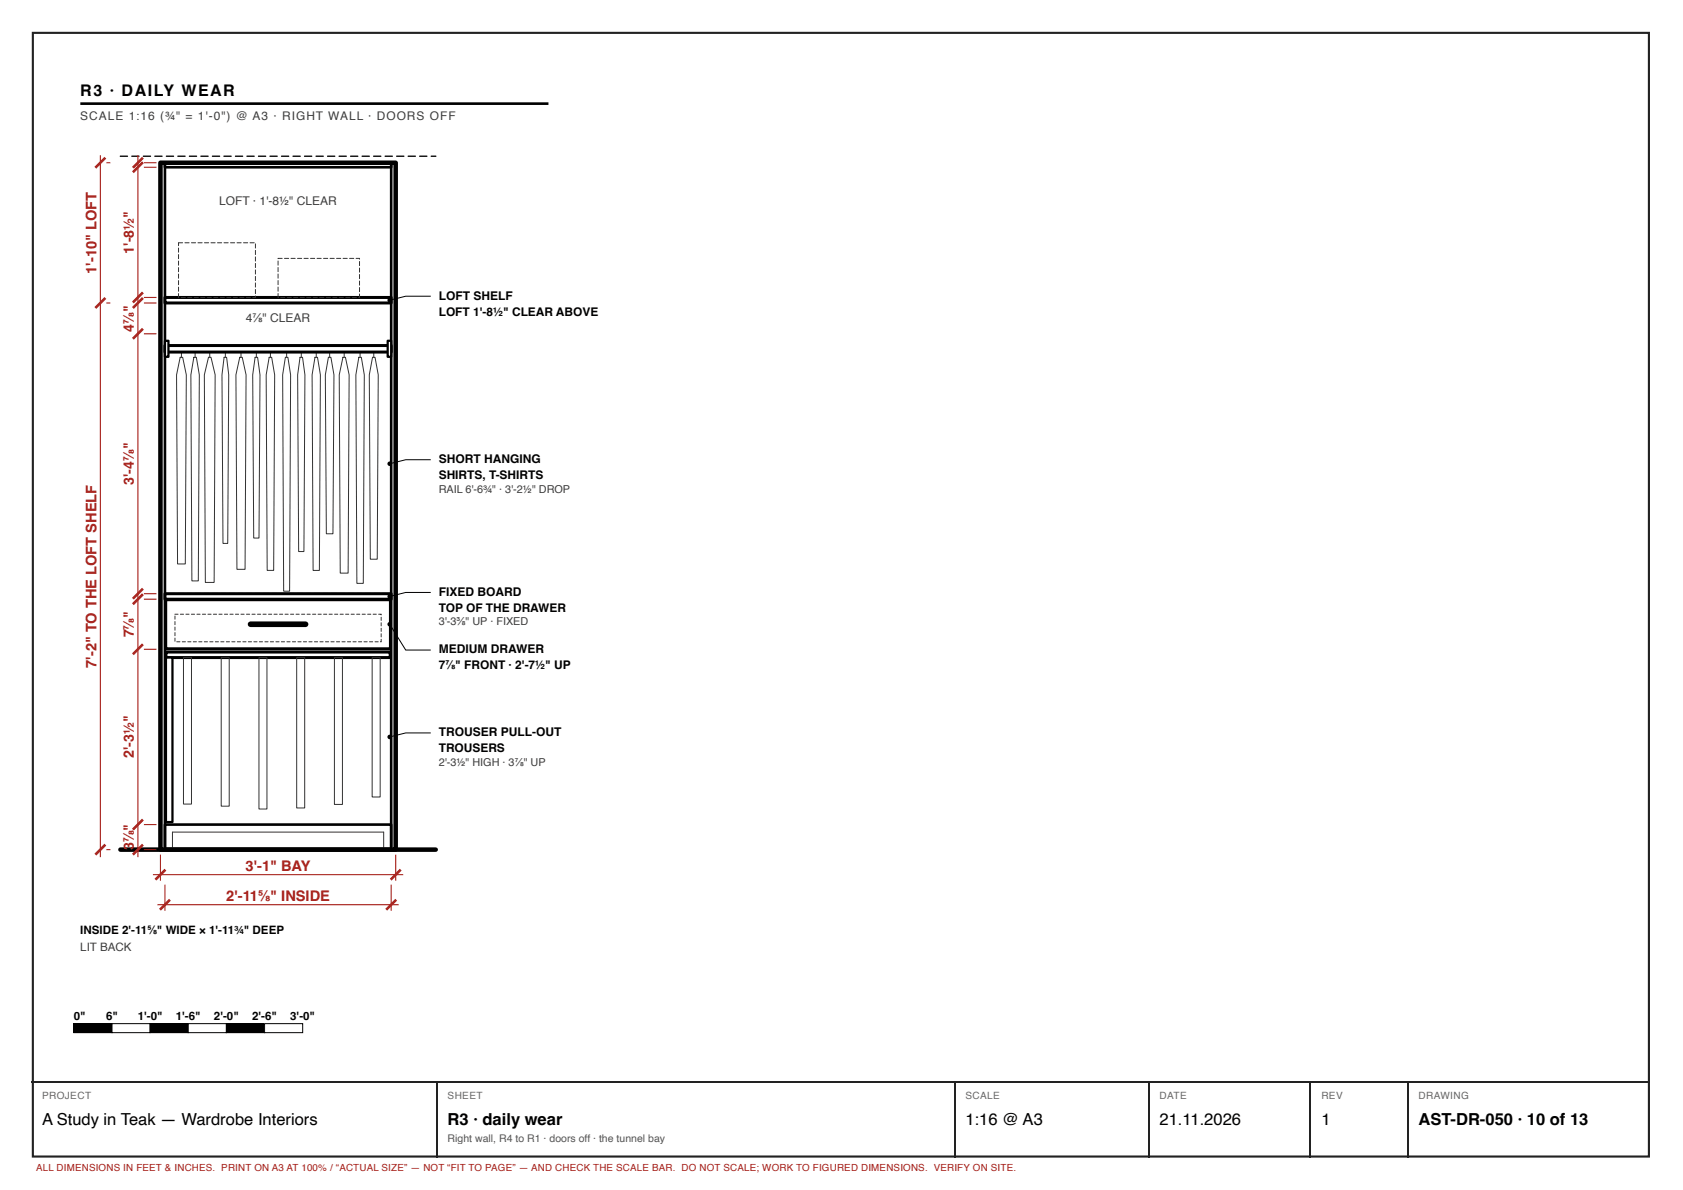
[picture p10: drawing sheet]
<svg xmlns="http://www.w3.org/2000/svg" width="420mm" height="297mm" viewBox="0 0 420 297" stroke-linecap="round" stroke-linejoin="round" font-family="sans-serif">
<path d="M8.2 8.2h403.5v280.5h-403.5z" fill="none" stroke="#222" stroke-width=".53"/>
<path d="M20.1 25.9h116.8" fill="none" stroke="#000" stroke-width=".66" stroke-linecap="butt"/>
<path d="M29.9 38.9l1.9-.1 .2 .2-.2 .2h-1.7zM32.8 38.9l1.9-.1 .2 .2-.2 .2h-1.8zM35.7 38.9l1.9-.1 .1 .2-.1 .2h-1.8zM38.6 38.9l1.8-.1 .2 .2-.2 .2h-1.7zM41.4 38.9l1.9-.1 .2 .2-.2 .2h-1.7zM44.3 38.9l1.9-.1 .2 .2-.2 .2h-1.8zM47.2 38.9l1.9-.1 .1 .2-.1 .2h-1.8zM50.1 38.9l1.8-.1 .2 .2-.2 .2h-1.7zM52.9 38.9l1.9-.1 .2 .2-.2 .2h-1.7zM55.8 38.9l1.9-.1 .2 .2-.2 .2h-1.8zM58.7 38.9l1.9-.1 .1 .2-.1 .2h-1.8zM61.6 38.9l1.8-.1 .2 .2-.2 .2h-1.7zM64.4 38.9l1.9-.1 .2 .2-.2 .2h-1.7zM67.3 38.9l1.9-.1 .2 .2-.2 .2h-1.8zM70.2 38.9l1.9-.1 .1 .2-.1 .2h-1.8zM73.1 38.9l1.8-.1 .2 .2-.2 .2h-1.7zM75.9 38.9l1.9-.1 .2 .2-.2 .2h-1.7zM78.8 38.9l1.9-.1 .2 .2-.2 .2h-1.8zM81.7 38.9l1.9-.1 .1 .2-.1 .2h-1.8zM84.6 38.9l1.8-.1 .2 .2-.2 .2h-1.7zM87.4 38.9l1.9-.1 .2 .2-.2 .2h-1.7zM90.3 38.9l1.9-.1 .2 .2-.2 .2h-1.8zM93.2 38.9l1.9-.1 .1 .2-.1 .2h-1.8zM96.1 38.9l1.8-.1 .2 .2-.2 .2h-1.7zM98.9 38.9l1.9-.1 .2 .2-.2 .2h-1.7zM101.8 38.9l1.9-.1 .2 .2-.2 .2h-1.8zM104.7 38.9l1.9-.1 .1 .2-.1 .2h-1.8zM107.6 38.9l1.2-.1 .2 .2-.2 .2h-1.1z" fill="#000"/>
<path d="M30.1 212.1h78.7" fill="none" stroke="#000" stroke-width="1.1"/>
<path d="M40.1 40.6h1.1v171.5h-1.1z" fill="#fff"/>
<path d="M40.1 40.6h1.1v171.5h-1.1z" fill="none" stroke="#000" stroke-width=".66"/>
<path d="M97.7 40.6h1.1v171.5h-1.1z" fill="#fff"/>
<path d="M97.7 40.6h1.1v171.5h-1.1z" fill="none" stroke="#000" stroke-width=".66"/>
<path d="M41.2 40.6h56.5v1.1h-56.5z" fill="#fff"/>
<path d="M41.2 40.6h56.5v1.1h-56.5zM41.2 205.8h56.5v6.3h-56.5z" fill="none" stroke="#000" stroke-width=".66"/>
<path d="M43.1 212.1v-4.4h52.7v4.4" fill="none" stroke="#333" stroke-width=".25"/>
<path d="M40.1 40.6h58.7v171.5h-58.7z" fill="none" stroke="#000" stroke-width="1.1"/>
<path d="M41.4 162.7h56v1.4h-56z" fill="#fff"/>
<path d="M41.4 162.7h56v1.4h-56z" fill="none" stroke="#000" stroke-width=".75"/>
<path d="M41.4 164.1h1.7v41.1h-1.7z" fill="#fff"/>
<path d="M41.4 164.1h1.7v41.1h-1.7z" fill="none" stroke="#000" stroke-width=".56"/>
<path d="M45.8 164.1h2v36.6h-2zM55.2 164.1h2v37.1h-2zM64.7 164.1h2v37.8h-2zM74.1 164.1h2v37.6h-2zM83.5 164.1h2v36.7h-2zM92.9 164.1h2v34.8h-2z" fill="none" stroke="#333" stroke-width=".25"/>
<path d="M41.4 149.7h56.1v12.2h-56.1z" fill="#fff"/>
<path d="M41.4 149.7h56.1v12.2h-56.1z" fill="none" stroke="#000" stroke-width=".75"/>
<path d="M62.6 155.8h13.7" fill="none" stroke="#000" stroke-width="1.4"/>
<path d="M45 153.2l.9 .1-.8 .1zM46.3 153.2l1 .1-.9 .1zM47.7 153.2l1 .1-.9 .1zM49.1 153.2l1 .1-.9 .1zM50.5 153.2l.9 .1-.8 .1zM51.8 153.2l1 .1-.9 .1zM53.2 153.2l1 .1-.9 .1zM54.6 153.2l1 .1-.9 .1zM56 153.2l.9 .1-.8 .1zM57.3 153.2l1 .1-.9 .1zM58.7 153.2l1 .1-.9 .1zM60.1 153.2l1 .1-.9 .1zM61.5 153.2l.9 .1-.8 .1zM62.8 153.2l1 .1-.9 .1zM64.2 153.2l1 .1-.9 .1zM65.6 153.2l1 .1-.9 .1zM67 153.2l.9 .1-.8 .1zM68.3 153.2l1 .1-.9 .1zM69.7 153.2l1 .1-.9 .1zM71.1 153.2l1 .1-.9 .1zM72.5 153.2l.9 .1-.8 .1zM73.8 153.2l1 .1-.9 .1zM75.2 153.2l1 .1-.9 .1zM76.6 153.2l1 .1-.9 .1zM78 153.2l.9 .1-.8 .1zM79.3 153.2l1 .1-.9 .1zM80.7 153.2l1 .1-.9 .1zM82.1 153.2l1 .1-.9 .1zM83.5 153.2l.9 .1-.8 .1zM84.8 153.2l1 .1-.9 .1zM86.2 153.2l1 .1-.9 .1zM87.6 153.2l1 .1-.9 .1zM89 153.2l.9 .1-.8 .1zM90.3 153.2l1 .1-.9 .1zM91.7 153.2l1 .1-.9 .1zM93.1 153.2l1 .1-.9 .1zM94.5 153.2h.7l.1 .3h-.2l.1-.2-.7 .1zM95.1 154l.2 .1-.1 .8zM95.1 155.4h.2l-.1 .9zM95.1 156.7l.2 .1-.1 .9zM95.1 158.1l.2 .1-.1 .9zM95.1 159.5l.2 .1-.1 .7-.3-.1 .1-.1 .2 .1zM93.6 160.1l.9 .1-.8 .1zM92.2 160.1l1 .1-.9 .1zM90.8 160.1l1 .1-.9 .1zM89.4 160.1l1 .1-.9 .1zM88.1 160.1l.9 .1-.8 .1zM86.7 160.1l1 .1-.9 .1zM85.3 160.1l1 .1-.9 .1zM83.9 160.1l1 .1-.9 .1zM82.6 160.1l.9 .1-.8 .1zM81.2 160.1l1 .1-.9 .1zM79.8 160.1l1 .1-.9 .1zM78.4 160.1l1 .1-.9 .1zM77.1 160.1l.9 .1-.8 .1zM75.7 160.1l1 .1-.9 .1zM74.3 160.1l1 .1-.9 .1zM72.9 160.1l1 .1-.9 .1zM71.6 160.1l.9 .1-.8 .1zM70.2 160.1l1 .1-.9 .1zM68.8 160.1l1 .1-.9 .1zM67.4 160.1l1 .1-.9 .1zM66.1 160.1l.9 .1-.8 .1zM64.7 160.1l1 .1-.9 .1zM63.3 160.1l1 .1-.9 .1zM61.9 160.1l1 .1-.9 .1zM60.6 160.1l.9 .1-.8 .1zM59.2 160.1l1 .1-.9 .1zM57.8 160.1l1 .1-.9 .1zM56.4 160.1l1 .1-.9 .1zM55.1 160.1l.9 .1-.8 .1zM53.7 160.1l1 .1-.9 .1zM52.3 160.1l1 .1-.9 .1zM50.9 160.1l1 .1-.9 .1zM49.6 160.1l.9 .1-.8 .1zM48.2 160.1l1 .1-.9 .1zM46.8 160.1l1 .1-.9 .1zM45.4 160.1l1 .1-.9 .1zM44.1 160.1l.9 .1-.8 .1zM43.6 159.2l.2 .1-.1 .9zM43.6 157.8l.2 .1-.1 .9zM43.6 156.4l.2 .1-.1 .9zM43.6 155.1l.2 .1-.1 .8zM43.6 153.7l.2 .1-.1 .9zM43.6 153.2l1 .1-.9 .1z" fill="#333"/>
<path d="M41.2 148.2h56.5v1.4h-56.5z" fill="#fff"/>
<path d="M41.2 148.2h56.5v1.4h-56.5z" fill="none" stroke="#000" stroke-width=".75"/>
<g fill="none" stroke="#333" stroke-width=".25">
<path d="M45 89.2h.6l.9 4.4-.2 47.2h-2l-.2-47.2zM45.3 86.4v2.8M48.4 89.2h.6l.8 4.4-.3 51.4h-1.6l-.2-51.4zM48.7 86.4v2.8M52.1 89.2h.6l1 4.4-.2 51.8h-2.2l-.3-51.8zM52.4 86.4v2.8M56 89.2h.6l.5 4.4-.2 42h-1.2l-.3-42zM56.3 86.4v2.8M59.9 89.2h.6l.9 4.4-.2 48.5h-2l-.3-48.5zM60.2 86.4v2.8M63.7 89.2h.6l.6 4.4-.2 40.7h-1.4l-.2-40.7zM64 86.4v2.8"/>
<path d="M67.2 89.2h.6l.8 4.4-.3 48.8h-1.6l-.2-48.8zM67.5 86.4v2.8M71.3 89.2h.6l.7 4.4-.3 54h-1.5l-.2-54zM71.6 86.4v2.8M74.9 89.2h.6l.6 4.4-.2 44.1h-1.3l-.3-44.1zM75.2 86.4v2.8M78.6 89.2h.7l.7 4.4-.3 48.8h-1.5l-.3-48.8zM79 86.4v2.8M82 89.2h.6l.8 4.4-.3 39.6h-1.6l-.3-39.6zM82.3 86.4v2.8M85.6 89.2h.6l1 4.4-.3 49.4h-2l-.2-49.4zM85.9 86.4v2.8"/>
<path d="M89.6 89.2h.6l.8 4.4-.3 52h-1.6l-.2-52zM89.9 86.4v2.8M93 89.2h.6l.8 4.4-.2 46h-1.7l-.3-46zM93.3 86.4v2.8"/>
</g>
<path d="M42.3 148h1.4a.19 .19 0 0 1 .2 .2 .19 .19 0 0 1-.2 .2h-1.3zM44.4 148h1.4a.19 .19 0 0 1 .2 .2 .19 .19 0 0 1-.2 .2h-1.3zM46.6 148h1.3a.19 .19 0 0 1 .2 .2 .19 .19 0 0 1-.2 .2h-1.3zM48.7 148h1.4a.19 .19 0 0 1 .1 .2 .19 .19 0 0 1-.1 .2h-1.4zM50.8 148h1.4a.19 .19 0 0 1 .2 .2 .19 .19 0 0 1-.2 .2h-1.3zM52.9 148h1.4a.19 .19 0 0 1 .2 .2 .19 .19 0 0 1-.2 .2h-1.3zM55.1 148h1.3a.19 .19 0 0 1 .2 .2 .19 .19 0 0 1-.2 .2h-1.3zM57.2 148h1.4a.19 .19 0 0 1 .1 .2 .19 .19 0 0 1-.1 .2h-1.4zM59.3 148h1.4a.19 .19 0 0 1 .2 .2 .19 .19 0 0 1-.2 .2h-1.3zM61.4 148h1.4a.19 .19 0 0 1 .2 .2 .19 .19 0 0 1-.2 .2h-1.3zM63.6 148h1.3a.19 .19 0 0 1 .2 .2 .19 .19 0 0 1-.2 .2h-1.3zM65.7 148h1.4a.19 .19 0 0 1 .1 .2 .19 .19 0 0 1-.1 .2h-1.4zM67.8 148h1.4a.19 .19 0 0 1 .2 .2 .19 .19 0 0 1-.2 .2h-1.3zM69.9 148h1.4a.19 .19 0 0 1 .2 .2 .19 .19 0 0 1-.2 .2h-1.3zM72.1 148h1.3a.19 .19 0 0 1 .2 .2 .19 .19 0 0 1-.2 .2h-1.3zM74.2 148h1.4a.19 .19 0 0 1 .1 .2 .19 .19 0 0 1-.1 .2h-1.4zM76.3 148h1.4a.19 .19 0 0 1 .2 .2 .19 .19 0 0 1-.2 .2h-1.3zM78.4 148h1.4a.19 .19 0 0 1 .2 .2 .19 .19 0 0 1-.2 .2h-1.3zM80.6 148h1.3a.19 .19 0 0 1 .2 .2 .19 .19 0 0 1-.2 .2h-1.3zM82.7 148h1.4a.19 .19 0 0 1 .1 .2 .19 .19 0 0 1-.1 .2h-1.4zM84.8 148h1.4a.19 .19 0 0 1 .2 .2 .19 .19 0 0 1-.2 .2h-1.3zM86.9 148h1.4a.19 .19 0 0 1 .2 .2 .19 .19 0 0 1-.2 .2h-1.3zM89.1 148h1.3a.19 .19 0 0 1 .2 .2 .19 .19 0 0 1-.2 .2h-1.3zM91.2 148h1.4a.19 .19 0 0 1 .1 .2 .19 .19 0 0 1-.1 .2h-1.4zM93.3 148h1.4a.19 .19 0 0 1 .2 .2 .19 .19 0 0 1-.2 .2h-1.3zM95.4 148h1a.19 .19 0 0 1 .2 .2 .19 .19 0 0 1-.2 .2h-.9z" fill="#000"/>
<path d="M41.2 86.2h56.5v1.7h-56.5z" fill="#fff"/>
<path d="M41.2 86.2h56.5v1.7h-56.5z" fill="none" stroke="#000" stroke-width=".75"/>
<path d="M41.2 85.1h.9v4h-.9z" fill="#fff"/>
<path d="M41.2 85.1h.9v4h-.9z" fill="none" stroke="#000" stroke-width=".56"/>
<path d="M96.8 85.1h.9v4h-.9z" fill="#fff"/>
<path d="M96.8 85.1h.9v4h-.9z" fill="none" stroke="#000" stroke-width=".56"/>
<path d="M41.2 74.2h56.5v1.4h-56.5z" fill="#fff"/>
<path d="M41.2 74.2h56.5v1.4h-56.5z" fill="none" stroke="#000" stroke-width=".75"/>
<g fill="#333">
<path d="M46.1 60.5l1.2 .1-1.1 .1zM47.7 60.5l1.2 .1-1.1 .1zM49.4 60.5l1.2 .1-1.2 .1zM51 60.5l1.2 .1-1.1 .1zM52.6 60.5l1.2 .1-1.1 .1zM54.2 60.5l1.2 .1-1.1 .1zM55.9 60.5l1.2 .1-1.2 .1zM57.5 60.5l1.2 .1-1.1 .1zM59.1 60.5l1.2 .1-1.1 .1zM60.7 60.5l1.2 .1-1.1 .1zM62.4 60.5l1.2 .1-1.2 .1zM63.7 60.8l.2 .1-.1 1.1zM63.7 62.4l.2 .1-.1 1.1zM63.7 64.1h.2l-.1 1.2zM63.7 65.7l.2 .1-.1 1.1zM63.7 67.3l.2 .1-.1 1.1zM63.7 68.9l.2 .1-.1 1.1zM63.7 70.6h.2l-.1 1.2zM63.7 72.2l.2 .1-.1 1.1zM63 74.2h.8l-.1-.4h.2l-.1 .6h-.7zM61.4 74.2h1.2l-1.1 .2zM59.8 74.2h1.2l-1.1 .2zM58.2 74.2h1.2l-1.1 .2zM56.5 74.2h1.3l-1.2 .2zM54.9 74.2h1.2l-1.1 .2zM53.3 74.2h1.2l-1.1 .2zM51.7 74.2h1.2l-1.1 .2zM50 74.2h1.3l-1.2 .2zM48.4 74.2h1.2l-1.1 .2zM46.8 74.2h1.2l-1.1 .2zM45.2 74.2h1.2l-1.1 .2zM44.5 73.2l.2 .1-.1 1.1-.2-.2zM44.5 71.6l.2 .1-.1 1.1zM44.5 70l.2 .1-.1 1.1zM44.5 68.3l.2 .1-.1 1.2zM44.5 66.7l.2 .1-.1 1.1zM44.5 65.1l.2 .1-.1 1.1zM44.5 63.5l.2 .1-.1 1.1zM44.5 61.8l.2 .1-.1 1.2zM44.5 60.5l1.2 .1-.1 .1-1-.1h.1l-.1 .8z"/>
<path d="M71 64.4l1.2 .1-1.1 .1zM72.6 64.4l1.2 .1-1.1 .1zM74.2 64.4l1.2 .1-1.1 .1zM75.8 64.4l1.3 .1-1.2 .1zM77.5 64.4l1.2 .1-1.1 .1zM79.1 64.4l1.2 .1-1.1 .1zM80.7 64.4l1.2 .1-1.1 .1zM82.3 64.4l1.3 .1-1.2 .1zM84 64.4l1.2 .1-1.1 .1zM85.6 64.4l1.2 .1-1.1 .1zM87.2 64.4l1.2 .1-1.1 .1zM88.8 64.4h1l.1 .3h-.3l.2-.2-.9 .1zM89.7 65.2l.2 .1-.1 1.1zM89.7 66.8l.2 .1-.1 1.1zM89.7 68.4l.2 .1-.1 1.2zM89.7 70.1l.2 .1-.1 1.1zM89.7 71.7l.2 .1-.1 1.1zM89.7 73.3l.2 .1-.1 1-.3-.2 .1-.1 .2 .1zM87.9 74.2h1.2l-1.1 .2zM86.3 74.2h1.2l-1.2 .2zM84.6 74.2h1.2l-1.1 .2zM83 74.2h1.2l-1.1 .2zM81.4 74.2h1.2l-1.1 .2zM79.8 74.2h1.2l-1.2 .2zM78.1 74.2h1.2l-1.1 .2zM76.5 74.2h1.2l-1.1 .2zM74.9 74.2h1.2l-1.1 .2zM73.3 74.2h1.2l-1.2 .2zM71.6 74.2h1.2l-1.1 .2zM70 74.2h1.2l-1.1 .2zM69.3 73.2l.3 .1-.1 1.1-.2-.2zM69.3 71.6l.3 .1-.2 1.1zM69.3 69.9l.3 .1-.2 1.2zM69.3 68.3l.3 .1-.2 1.1zM69.3 66.7l.3 .1-.2 1.1zM69.3 65.1l.3 .1-.2 1.1zM69.3 64.4l1.3 .1-.2 .1-1-.1h.2l-.2 .2z"/>
</g>
<g fill="none" stroke="#a51d17" stroke-width=".28">
<path d="M25.1 38.7v175.2M34.4 38.7v175.2M26.6 40.6h1M35.9 40.6h3.2M35.9 41.7h3.2M26.6 75.6h1M35.9 74.2h3.2M35.9 75.6h3.2M35.9 83.3h3.2M35.9 148.2h3.2M35.9 149.6h3.2M35.9 162.1h3.2"/>
<path d="M26.6 212.1h1M35.9 205.8h3.2M35.9 212.1h3.2M38.2 218.3h62.5M40.1 213.3v6.5M98.8 213.3v6.5M39.3 225.8h60.2M41.2 220.8v6.5M97.7 220.8v6.5"/>
</g>
<g fill="none" stroke="#a51d17" stroke-width=".64" stroke-linecap="butt">
<path d="M26.3 39.4l-2.5 2.5M35.7 39.4l-2.5 2.5M35.7 40.5l-2.5 2.5M26.3 74.4l-2.5 2.5M35.7 73l-2.5 2.5M35.7 74.4l-2.5 2.5M35.7 82.1l-2.5 2.5M35.7 146.9l-2.5 2.5M35.7 148.3l-2.5 2.5M35.7 160.8l-2.5 2.5M26.3 210.8l-2.5 2.5M35.7 204.6l-2.5 2.5"/>
<path d="M35.7 210.8l-2.5 2.5M41.3 217.1l-2.5 2.5M100 217.1l-2.5 2.5M42.4 224.6l-2.5 2.5M98.9 224.6l-2.5 2.5"/>
</g>
<path d="M107.5 73.9h-6.2l-4 1M107.5 114.7h-6.2l-4 1M97.3 155.8l4 6.4h6.2M107.5 147.9h-6.2l-4 1M107.5 182.9h-6.2l-4 1M18.4 255.5h9.6v2.2h-9.6z" fill="none" stroke="#000" stroke-width=".25"/>
<g fill="#000">
<path d="M18.4 255.5h9.6v2.2h-9.6z"/>
<circle cx="97.3" cy="74.9" r=".56"/>
<circle cx="97.3" cy="115.7" r=".56"/>
<circle cx="97.3" cy="155.8" r=".56"/>
<circle cx="97.3" cy="148.9" r=".56"/>
<circle cx="97.3" cy="183.9" r=".56"/>
</g>
<path d="M28 255.5h9.5v2.2h-9.5z" fill="#fff"/>
<path d="M28 255.5h9.5v2.2h-9.5zM37.5 255.5h9.5v2.2h-9.5z" fill="none" stroke="#000" stroke-width=".25"/>
<path d="M37.5 255.5h9.5v2.2h-9.5z" fill="#000"/>
<path d="M47 255.5h9.5v2.2h-9.5z" fill="#fff"/>
<path d="M47 255.5h9.5v2.2h-9.5zM56.5 255.5h9.5v2.2h-9.5z" fill="none" stroke="#000" stroke-width=".25"/>
<path d="M56.5 255.5h9.5v2.2h-9.5z" fill="#000"/>
<path d="M66.1 255.5h9.5v2.2h-9.5z" fill="#fff"/>
<path d="M66.1 255.5h9.5v2.2h-9.5z" fill="none" stroke="#000" stroke-width=".25"/>
<path d="M7.9 270h404.1M109.1 270.1v18.8M238.5 270.1v18.8M286.9 270.1v18.8M327.2 270.1v18.8M351.5 270.1v18.8" fill="none" stroke="#222" stroke-width=".26"/>
<g font-size="4.1">
<text x="10.5" y="280.7">A Study in Teak — Wardrobe Interiors</text>
<text x="111.8" y="280.7">R3 · daily wear</text>
<text x="241" y="280.7">1:16 @ A3</text>
<text x="289.5" y="280.7">21.11.2026</text>
<text x="329.9" y="280.7">1</text>
<text x="354.1" y="280.7">AST-DR-050 · 10 of 13</text>
</g>
<text font-size="4" x="20.1" y="24">R3 · DAILY WEAR</text>
<g font-size="3.6" fill="#a51d17">
<text x="24.1" y="68.3" transform="rotate(-90 24.1 68.3)">1'-10&quot; LOFT</text>
<text x="24.1" y="166.7" transform="rotate(-90 24.1 166.7)">7'-2&quot; TO THE LOFT SHELF</text>
<text x="61.3" y="217.3">3'-1&quot; BAY</text>
<text x="56.5" y="224.8">2'-11⅝&quot; INSIDE</text>
</g>
<g font-size="3.5" fill="#a51d17">
<text x="33.4" y="63.3" transform="rotate(-90 33.4 63.3)">1'-8½&quot;</text>
<text x="33.4" y="82.8" transform="rotate(-90 33.4 82.8)">4⅞&quot;</text>
<text x="33.4" y="121" transform="rotate(-90 33.4 121)">3'-4⅞&quot;</text>
<text x="33.4" y="159.1" transform="rotate(-90 33.4 159.1)">7⅞&quot;</text>
<text x="33.4" y="189.2" transform="rotate(-90 33.4 189.2)">2'-3½&quot;</text>
<text x="33.4" y="212.2" transform="rotate(-90 33.4 212.2)">3⅞&quot;</text>
</g>
<g font-size="3" fill="#3d3d3d">
<text x="20.1" y="30">SCALE 1:16 (¾&quot; = 1'-0&quot;) @ A3 · RIGHT WALL · DOORS OFF</text>
<text x="54.7" y="51.1">LOFT · 1'-8½&quot; CLEAR</text>
<text x="61.4" y="80.3">4⅞&quot; CLEAR</text>
</g>
<g font-size="3">
<text x="109.5" y="74.8">LOFT SHELF</text>
<text x="109.5" y="78.8">LOFT 1'-8½&quot; CLEAR ABOVE</text>
<text x="109.5" y="115.6">SHORT HANGING</text>
<text x="109.5" y="119.6">SHIRTS, T-SHIRTS</text>
<text x="109.5" y="148.7">FIXED BOARD</text>
<text x="109.5" y="152.7">TOP OF THE DRAWER</text>
<text x="109.5" y="163.1">MEDIUM DRAWER</text>
<text x="109.5" y="167.1">7⅞&quot; FRONT · 2'-7½&quot; UP</text>
<text x="109.5" y="183.8">TROUSER PULL-OUT</text>
<text x="109.5" y="187.8">TROUSERS</text>
</g>
<g font-size="2.9">
<text x="20.1" y="233.1">INSIDE 2'-11⅝&quot; WIDE × 1'-11¾&quot; DEEP</text>
<text x="18.4" y="254.5">0&quot;</text>
<text x="26.5" y="254.5">6&quot;</text>
<text x="34.4" y="254.5">1'-0&quot;</text>
<text x="43.9" y="254.5">1'-6&quot;</text>
<text x="53.4" y="254.5">2'-0&quot;</text>
<text x="62.9" y="254.5">2'-6&quot;</text>
<text x="72.5" y="254.5">3'-0&quot;</text>
</g>
<text font-size="2.9" fill="#3d3d3d" x="20.1" y="237.3">LIT BACK</text>
<g font-size="2.7" fill="#3d3d3d">
<text x="109.5" y="123">RAIL 6'-6¾&quot; · 3'-2½&quot; DROP</text>
<text x="109.5" y="156.1">3'-3⅜&quot; UP · FIXED</text>
<text x="109.5" y="191.2">2'-3½&quot; HIGH · 3⅞&quot; UP</text>
</g>
<text font-size="2.6" fill="#555" x="111.8" y="285">Right wall, R4 to R1 · doors off · the tunnel bay</text>
<g font-size="2.5" fill="#666">
<text x="10.5" y="274.4">PROJECT</text>
<text x="111.8" y="274.4">SHEET</text>
<text x="241" y="274.4">SCALE</text>
<text x="289.5" y="274.4">DATE</text>
<text x="329.9" y="274.4">REV</text>
<text x="354.1" y="274.4">DRAWING</text>
</g>
<text font-size="2.4" fill="#a51d17" x="9" y="292.4">ALL DIMENSIONS IN FEET &amp; INCHES. PRINT ON A3 AT 100% / “ACTUAL SIZE” — NOT “FIT TO PAGE” — AND CHECK THE SCALE BAR. DO NOT SCALE; WORK TO FIGURED DIMENSIONS. VERIFY ON SITE.</text>
</svg>
